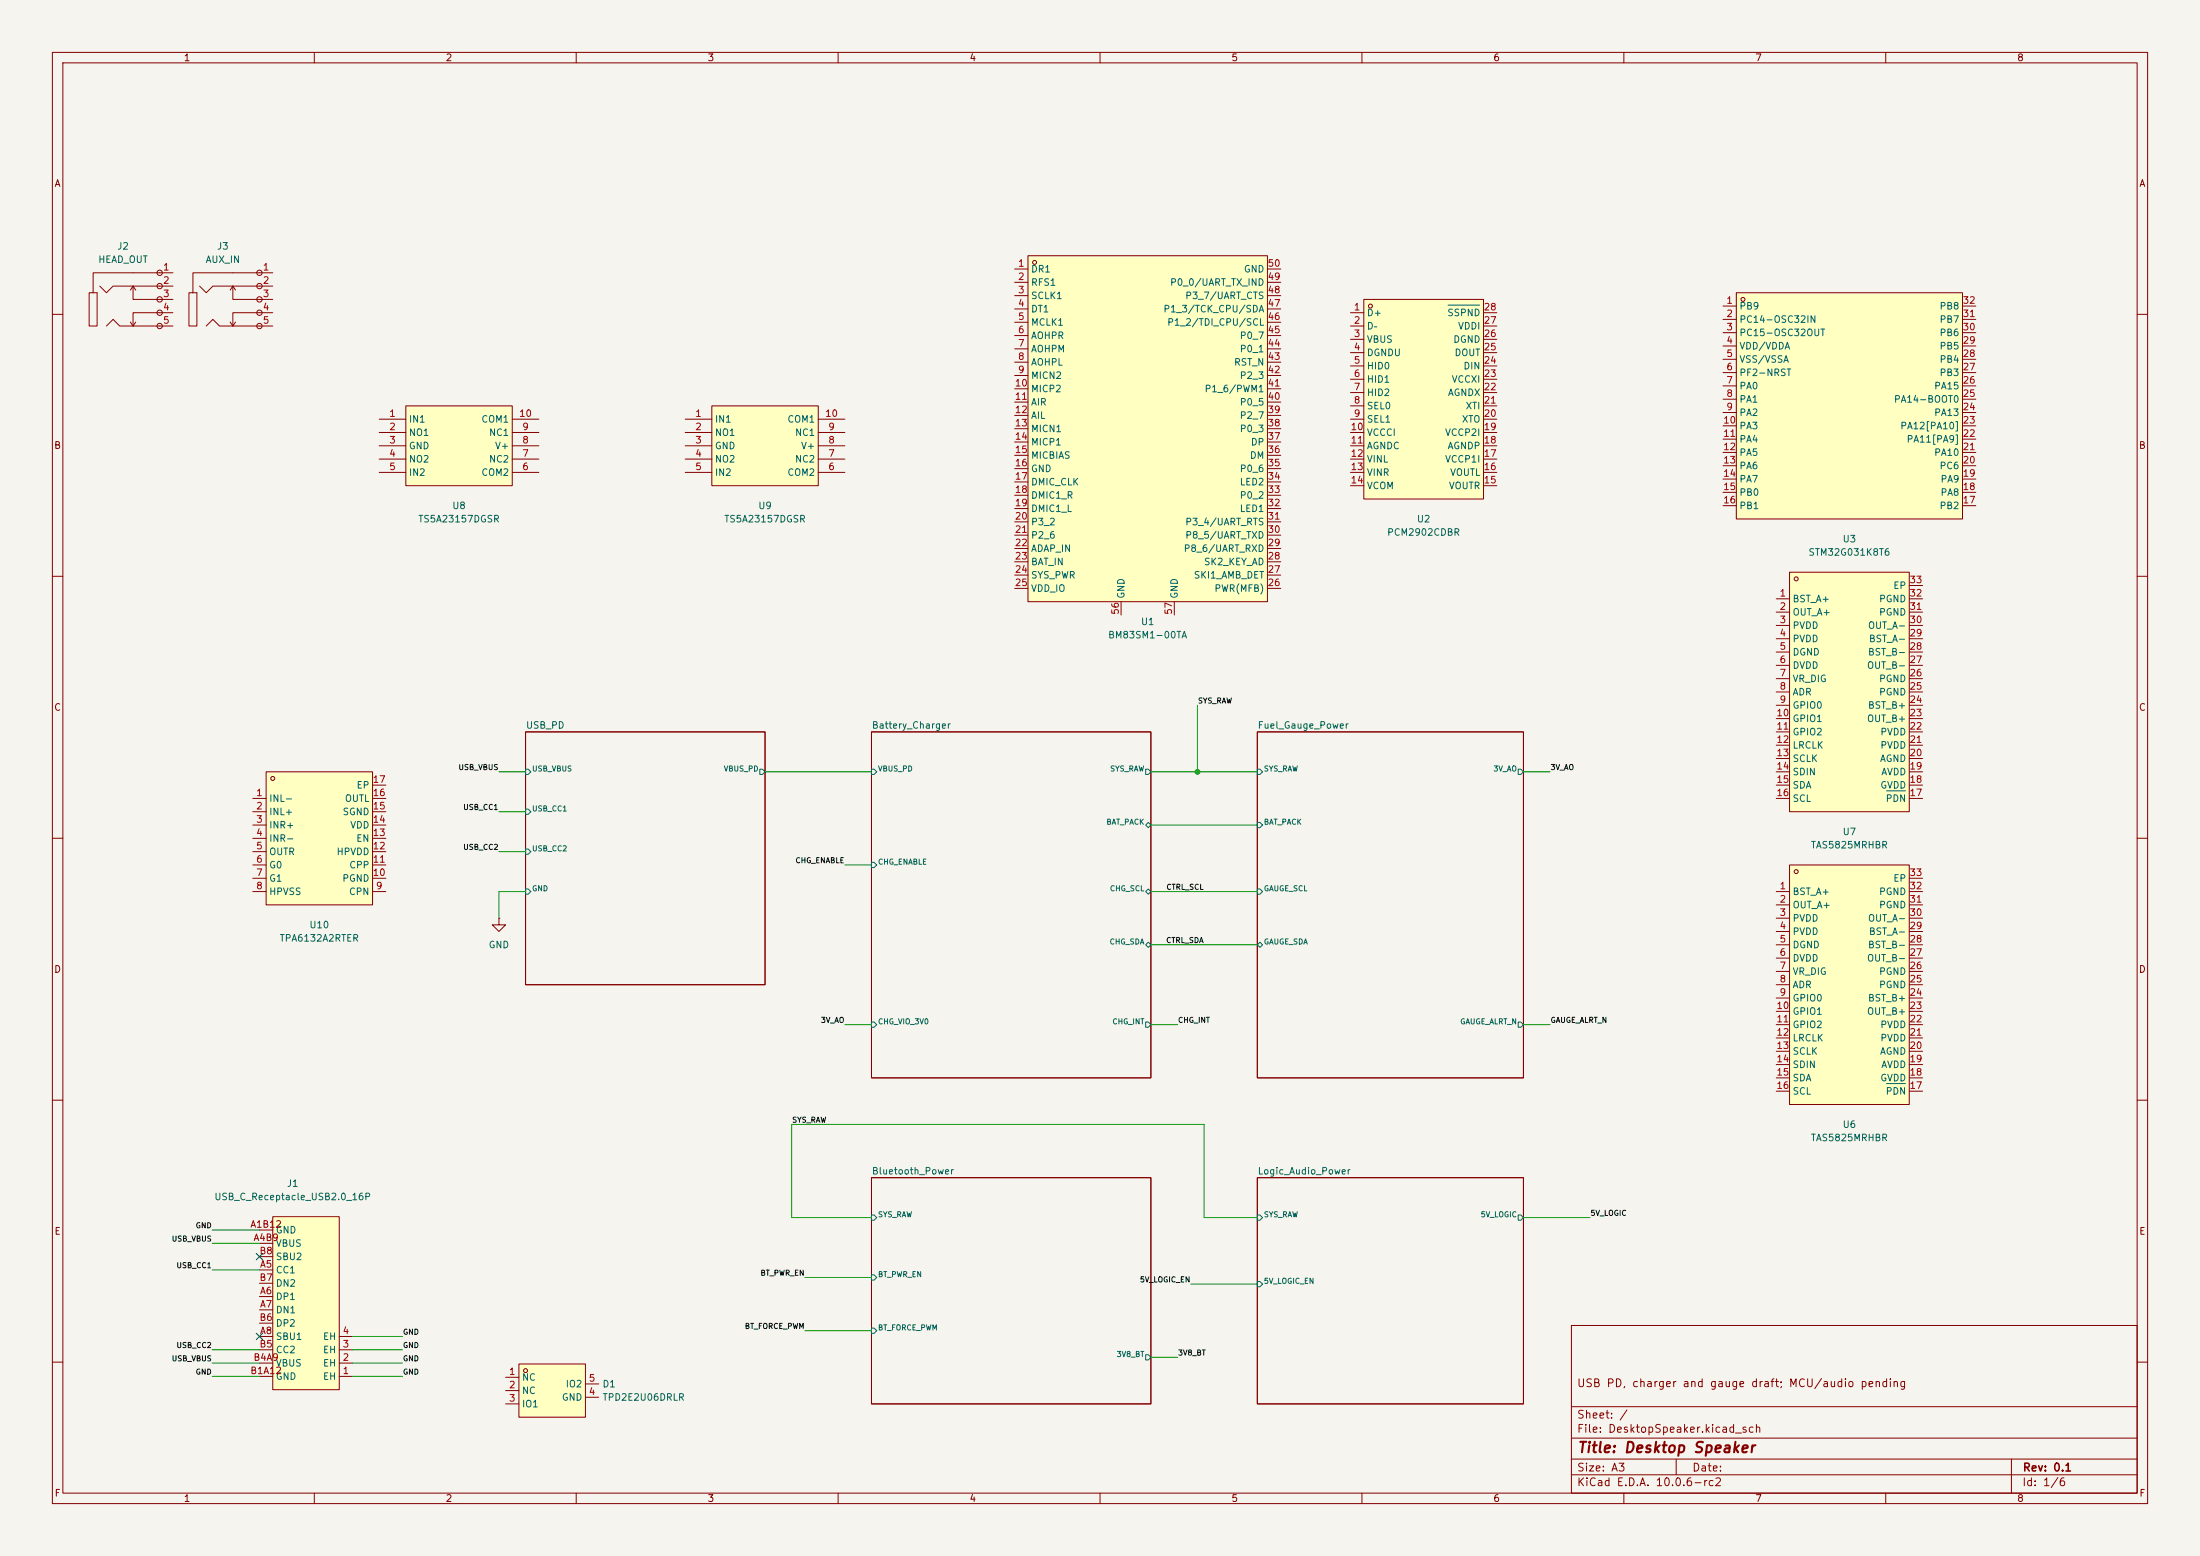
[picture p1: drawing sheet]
<svg xmlns="http://www.w3.org/2000/svg" width="420mm" height="297mm" viewBox="0 0 420 297" stroke-linecap="round" stroke-linejoin="round" font-family="sans-serif">
<path d="M0 0h420v297h-420z" fill="#f5f4ef" stroke="#f5f4ef" stroke-width=".19"/>
<g fill="none" stroke="#840000" stroke-width=".19">
<path d="M10 10h400v277h-400zM12 12h396v273h-396zM60 10v2M110 10v2M160 10v2M210 10v2M260 10v2M310 10v2M360 10v2M10 60h2M408 60h2M10 110h2"/>
<path d="M408 110h2M100.3 139.7h45.7v48.3h-45.7zM166.4 139.7h53.3v66h-53.3zM240 139.7h50.8v66h-50.8zM10 160h2M408 160h2M10 210h2M408 210h2M166.4 224.8h53.3v43.2h-53.3zM240 224.8h50.8v43.2h-50.8zM300 253h108v32h-108zM10 260h2"/>
<path d="M300 278.5h108M300 274.5h108M300 268.5h108M320 278.5v3M384 278.5v6.5M408 260h2M60 285v2M110 285v2M160 285v2M210 285v2M260 285v2M300 281.5h108"/>
<path d="M310 285v2M360 285v2"/>
</g>
<g fill="none" stroke="#006464" stroke-width=".19">
<path d="M100.3 146.8h.5l.5 .5-.5 .5h-.5zM100.3 154.4h.5l.5 .5-.5 .5h-.5zM145.1 146.8h.4l.5 .5-.5 .5h-.4zM166.4 146.8h.5l.5 .5-.5 .5h-.5zM218.7 146.8h.5l.5 .5-.5 .5h-.5zM218.7 157.5l.5-.5 .5 .5-.5 .5zM240 146.8h.5l.5 .5-.5 .5h-.5zM240 157h.5l.5 .5-.5 .5h-.5zM289.8 146.8h.5l.5 .5-.5 .5h-.5zM100.3 162.1h.5l.5 .5-.5 .5h-.5zM100.3 169.7h.5l.5 .5-.5 .5h-.5zM166.4 164.6h.5l.5 .5-.5 .5h-.5z"/>
<path d="M218.7 170.2l.5-.5 .5 .5-.5 .5zM240 169.7h.5l.5 .5-.5 .5h-.5zM166.4 195.1h.5l.5 .5-.5 .5h-.5zM218.7 180.3l.5-.5 .5 .5-.5 .5zM218.7 195.1h.5l.5 .5-.5 .5h-.5zM240 180.3l.5-.5 .5 .5-.5 .5zM289.8 195.1h.5l.5 .5-.5 .5h-.5zM166.4 231.9h.5l.5 .5-.5 .5h-.5zM240 231.9h.5l.5 .5-.5 .5h-.5zM289.8 231.9h.5l.5 .5-.5 .5h-.5zM166.4 243.3h.5l.5 .5-.5 .5h-.5zM166.4 253.5h.5l.5 .5-.5 .5h-.5z"/>
<path d="M218.7 258.6h.5l.5 .5-.5 .5h-.5zM240 244.6h.5l.5 .5-.5 .5h-.5z"/>
</g>
<path d="M260.3 57.2h22.9v38.1h-22.9z" fill="#ffffc2"/>
<g fill="none" stroke="#840000" stroke-width=".19">
<path d="M257.8 59.7h2.5M260.3 57.2h22.9v38.1h-22.9zM283.2 59.7h2.5M257.8 62.2h2.5M257.8 64.8h2.5M257.8 67.3h2.5M257.8 69.9h2.5M257.8 72.4h2.5M257.8 74.9h2.5M257.8 77.5h2.5M283.2 62.2h2.5M283.2 64.8h2.5"/>
<path d="M283.2 67.3h2.5M283.2 69.9h2.5M283.2 72.4h2.5M283.2 74.9h2.5M283.2 77.5h2.5M257.8 80h2.5M257.8 82.6h2.5M257.8 85.1h2.5M257.8 87.6h2.5M257.8 90.2h2.5M257.8 92.7h2.5M283.2 80h2.5"/>
<path d="M283.2 82.6h2.5M283.2 85.1h2.5M283.2 87.6h2.5M283.2 90.2h2.5M283.2 92.7h2.5M95.2 175.3v1.2h1.3l-1.3 1.3-1.2-1.3h1.2M95.2 175.3h.1"/>
<circle cx="261.6" cy="58.4" r=".38"/>
</g>
<path d="M276.4 58.2h6.1" fill="none" stroke="#006464" stroke-width=".19"/>
<path d="M52.1 232.2h12.7v33.1h-12.7z" fill="#ffffc2"/>
<g fill="none" stroke="#840000" stroke-width=".19">
<path d="M49.5 234.8h2.6M49.5 237.3h2.6M49.5 239.9h2.6M52.1 232.2h12.7v33.1h-12.7zM49.5 257.6h2.6M49.5 255.1h2.6M49.5 242.4h2.6M49.5 247.5h2.6M49.5 250h2.6M49.5 252.6h2.6M49.5 244.9h2.6M64.8 257.6h2.5"/>
<path d="M64.8 255.1h2.5M49.5 262.7h2.6M49.5 260.2h2.6M64.8 262.7h2.5M64.8 260.2h2.5"/>
</g>
<path d="M99.1 260.3h12.7v10.2h-12.7z" fill="#ffffc2"/>
<g fill="none" stroke="#840000" stroke-width=".19">
<path d="M96.5 262.9h2.6M96.5 265.4h2.6M96.5 268h2.6M99.1 260.3h12.7v10.2h-12.7zM111.8 266.7h2.5M111.8 264.2h2.5"/>
<circle cx="100.3" cy="261.6" r=".38"/>
</g>
<path d="M196.2 48.8h45.8v66h-45.8z" fill="#ffffc2"/>
<g fill="none" stroke="#840000" stroke-width=".19">
<path d="M193.7 51.4h2.5M193.7 53.9h2.5M193.7 56.4h2.5M193.7 59h2.5M196.2 48.8h45.8v66h-45.8zM242 51.4h2.5M242 53.9h2.5M242 56.4h2.5M242 59h2.5M193.7 61.5h2.5M193.7 64.1h2.5M193.7 66.6h2.5"/>
<path d="M193.7 69.1h2.5M193.7 71.7h2.5M193.7 74.2h2.5M193.7 76.8h2.5M193.7 79.3h2.5M242 61.5h2.5M242 64.1h2.5M242 66.6h2.5M242 69.1h2.5M242 71.7h2.5M242 74.2h2.5M242 76.8h2.5"/>
<path d="M242 79.3h2.5M193.7 81.8h2.5M193.7 84.4h2.5M193.7 86.9h2.5M193.7 89.5h2.5M193.7 92h2.5M193.7 94.5h2.5M193.7 97.1h2.5M193.7 99.6h2.5M242 81.8h2.5M242 84.4h2.5M242 86.9h2.5"/>
<path d="M242 89.5h2.5M242 92h2.5M242 94.5h2.5M242 97.1h2.5M242 99.6h2.5M193.7 102.2h2.5M193.7 104.7h2.5M193.7 107.2h2.5M193.7 109.8h2.5M193.7 112.3h2.5M214 114.9v2.5M224.2 114.9v2.5"/>
<path d="M242 102.2h2.5M242 104.7h2.5M242 107.2h2.5M242 109.8h2.5M242 112.3h2.5"/>
<circle cx="197.5" cy="50.1" r=".38"/>
</g>
<path d="M341.6 109.2h22.9v45.7h-22.9z" fill="#ffffc2"/>
<g fill="none" stroke="#840000" stroke-width=".19">
<path d="M339.1 114.3h2.5M339.1 116.8h2.5M339.1 119.4h2.5M341.6 109.2h22.9v45.7h-22.9zM364.5 114.3h2.5M364.5 116.8h2.5M364.5 119.4h2.5M364.5 111.8h2.5M339.1 121.9h2.5M339.1 124.5h2.5M339.1 127h2.5M339.1 129.5h2.5"/>
<path d="M339.1 132.1h2.5M339.1 134.6h2.5M339.1 137.2h2.5M339.1 139.7h2.5M364.5 121.9h2.5M364.5 124.5h2.5M364.5 127h2.5M364.5 129.5h2.5M364.5 132.1h2.5M364.5 134.6h2.5M364.5 137.2h2.5M364.5 139.7h2.5"/>
<path d="M339.1 142.2h2.5M339.1 144.8h2.5M339.1 147.3h2.5M339.1 149.9h2.5M339.1 152.4h2.5M364.5 142.2h2.5M364.5 144.8h2.5M364.5 147.3h2.5M364.5 149.9h2.5M364.5 152.4h2.5"/>
<circle cx="342.9" cy="110.5" r=".38"/>
</g>
<path d="M360.1 151h3.7" fill="none" stroke="#006464" stroke-width=".19"/>
<path d="M341.6 165.1h22.9v45.7h-22.9z" fill="#ffffc2"/>
<g fill="none" stroke="#840000" stroke-width=".19">
<path d="M19 54.6l1.3 1.3 1.3-1.3h11.4M25.4 54.6v2.6h7.6M25.4 54.6l-.5 .8M25.4 54.6l.5 .8M33 52.1h-15.2v3.8h-.8v6.3h1.5v-6.3h-.7M33 59.7h-7.6v2.5M38.1 54.6l1.3 1.3 1.2-1.3h11.5M44.4 54.6v2.6h7.7M44.4 54.6l-.5 .8M44.4 54.6l.6 .8M52.1 52.1h-15.3v3.8h-.7v6.3h1.5v-6.3h-.8M52.1 59.7h-7.7v2.5"/>
<path d="M20.3 62.2l1.3-1.2 1.3 1.2h10.1M24.9 61.5l.5 .7M25.9 61.5l-.5 .7M39.4 62.2l1.2-1.2 1.3 1.2h10.2M43.9 61.5l.5 .7M45 61.5l-.6 .7M339.1 170.2h2.5M339.1 172.7h2.5M339.1 175.3h2.5M339.1 177.8h2.5M341.6 165.1h22.9v45.7h-22.9zM364.5 170.2h2.5"/>
<path d="M364.5 172.7h2.5M364.5 175.3h2.5M364.5 177.8h2.5M364.5 167.6h2.5M339.1 180.3h2.5M339.1 182.9h2.5M339.1 185.4h2.5M339.1 188h2.5M339.1 190.5h2.5M339.1 193h2.5M339.1 195.6h2.5M339.1 198.1h2.5"/>
<path d="M364.5 180.3h2.5M364.5 182.9h2.5M364.5 185.4h2.5M364.5 188h2.5M364.5 190.5h2.5M364.5 193h2.5M364.5 195.6h2.5M364.5 198.1h2.5M339.1 200.7h2.5M339.1 203.2h2.5M339.1 205.7h2.5M339.1 208.3h2.5"/>
<path d="M364.5 200.7h2.5M364.5 203.2h2.5M364.5 205.7h2.5M364.5 208.3h2.5"/>
<circle cx="30.5" cy="54.6" r=".51"/>
<circle cx="30.5" cy="52.1" r=".51"/>
<circle cx="30.5" cy="59.7" r=".51"/>
<circle cx="30.5" cy="57.2" r=".51"/>
<circle cx="49.5" cy="57.2" r=".51"/>
<circle cx="49.5" cy="52.1" r=".51"/>
<circle cx="49.5" cy="59.7" r=".51"/>
<circle cx="49.5" cy="54.6" r=".51"/>
<circle cx="30.5" cy="62.2" r=".51"/>
<circle cx="49.5" cy="62.2" r=".51"/>
<circle cx="342.9" cy="166.4" r=".38"/>
</g>
<path d="M360.1 206.8h3.7" fill="none" stroke="#006464" stroke-width=".19"/>
<path d="M50.8 147.3h20.3v25.4h-20.3z" fill="#ffffc2"/>
<g fill="none" stroke="#840000" stroke-width=".19">
<path d="M48.3 152.4h2.5M48.3 154.9h2.5M48.3 157.5h2.5M50.8 147.3h20.3v25.4h-20.3zM71.1 152.4h2.6M71.1 154.9h2.6M71.1 157.5h2.6M71.1 149.9h2.6M48.3 160h2.5M48.3 162.6h2.5M48.3 165.1h2.5M48.3 167.6h2.5"/>
<path d="M48.3 170.2h2.5M71.1 160h2.6M71.1 162.6h2.6M71.1 165.1h2.6M71.1 167.6h2.6M71.1 170.2h2.6"/>
<circle cx="52.1" cy="148.6" r=".38"/>
</g>
<path d="M135.9 77.5h20.3v15.2h-20.3z" fill="#ffffc2"/>
<path d="M135.9 77.5h20.3v15.2h-20.3zM130.8 80h5.1M130.8 82.6h5.1M130.8 85.1h5.1M130.8 87.6h5.1M130.8 90.2h5.1M156.2 80h5.1M156.2 82.6h5.1M156.2 85.1h5.1M156.2 87.6h5.1M156.2 90.2h5.1" fill="none" stroke="#840000" stroke-width=".19"/>
<path d="M331.5 55.9h43.1v43.2h-43.1z" fill="#ffffc2"/>
<g fill="none" stroke="#840000" stroke-width=".19">
<path d="M328.9 58.4h2.6M331.5 55.9h43.1v43.2h-43.1zM374.6 58.4h2.6M328.9 61h2.6M328.9 63.5h2.6M328.9 66h2.6M328.9 68.6h2.6M328.9 71.1h2.6M328.9 73.7h2.6M328.9 76.2h2.6M328.9 78.7h2.6M374.6 61h2.6"/>
<path d="M374.6 63.5h2.6M374.6 66h2.6M374.6 68.6h2.6M374.6 71.1h2.6M374.6 73.7h2.6M374.6 76.2h2.6M374.6 78.7h2.6M328.9 81.3h2.6M328.9 83.8h2.6M328.9 86.4h2.6M328.9 88.9h2.6M328.9 91.4h2.6"/>
<path d="M328.9 94h2.6M328.9 96.5h2.6M374.6 81.3h2.6M374.6 83.8h2.6M374.6 86.4h2.6M374.6 88.9h2.6M374.6 91.4h2.6M374.6 94h2.6M374.6 96.5h2.6"/>
<circle cx="332.7" cy="57.2" r=".38"/>
</g>
<path d="M77.5 77.5h20.3v15.2h-20.3z" fill="#ffffc2"/>
<path d="M77.5 77.5h20.3v15.2h-20.3zM72.4 80h5.1M72.4 82.6h5.1M72.4 85.1h5.1M72.4 87.6h5.1M72.4 90.2h5.1M97.8 80h5.1M97.8 82.6h5.1M97.8 85.1h5.1M97.8 87.6h5.1M97.8 90.2h5.1" fill="none" stroke="#840000" stroke-width=".19"/>
<g fill="none" stroke="#009600" stroke-width=".19">
<path d="M228.6 134.6v12.7M95.2 147.3h5.1M95.2 154.9h5.1M146 147.3h20.4M219.7 157.5h20.3M219.7 147.3h20.3M290.8 147.3h5.1M95.2 162.6h5.1M100.3 170.2h-5.1v5.1M161.3 165.1h5.1M219.7 170.2h20.3M161.3 195.6h5.1"/>
<path d="M219.7 195.6h5.1M219.7 180.3h20.3M290.8 195.6h5.1M40.5 237.3h9M40.5 234.8h9M166.4 232.4h-15.3v-17.8h78.8v17.8h10.1M290.8 232.4h12.7M40.5 242.4h9M40.5 257.6h9M67.3 257.6h9.5M67.3 255.1h9.5M153.7 243.8h12.7"/>
<path d="M153.7 254h12.7M219.7 259.1h5.1M227.3 245.1h12.7M40.5 260.2h9M40.5 262.7h9M67.3 260.2h9.5M67.3 262.7h9.5"/>
</g>
<path d="M48.9 239.3l1.2 1.2M50.1 239.3l-1.2 1.2M48.9 254.5l1.2 1.2M50.1 254.5l-1.2 1.2" fill="none" stroke="#000084" stroke-width=".19"/>
<circle cx="228.6" cy="147.3" r=".46" fill="#009600" stroke="#009600" stroke-width=".19"/>
<text font-size="2" fill="#840000" x="301" y="277.8">Title: Desktop Speaker</text>
<g font-size="1.5" fill="#840000">
<text x="300.9" y="265.1">USB PD, charger and gauge draft; MCU/audio pending</text>
<text x="300.9" y="273.8">File: DesktopSpeaker.kicad_sch</text>
<text x="300.9" y="271.1">Sheet: /</text>
<text x="300.9" y="281.2">Size: A3</text>
<text x="322.9" y="281.2">Date:</text>
<text x="386" y="281.2">Rev: 0.1</text>
<text x="300.9" y="284">KiCad E.D.A. 10.0.6-rc2</text>
<text x="385.9" y="284">Id: 1/6</text>
</g>
<g font-size="1.3" fill="#840000">
<text x="35" y="12">1</text>
<text x="85" y="12">2</text>
<text x="135" y="12">3</text>
<text x="185" y="12">4</text>
<text x="235" y="12">5</text>
<text x="285" y="12">6</text>
<text x="335" y="12">7</text>
<text x="385" y="12">8</text>
<text x="10.3" y="36">A</text>
<text x="408.3" y="36">A</text>
<text x="10.2" y="86">B</text>
<text x="408.2" y="86">B</text>
<text x="10.2" y="136">C</text>
<text x="408.2" y="136">C</text>
<text x="10.2" y="186">D</text>
<text x="408.2" y="186">D</text>
<text x="10.3" y="236">E</text>
<text x="408.3" y="236">E</text>
<text x="10.3" y="286">F</text>
<text x="35" y="287">1</text>
<text x="85" y="287">2</text>
<text x="135" y="287">3</text>
<text x="185" y="287">4</text>
<text x="235" y="287">5</text>
<text x="285" y="287">6</text>
<text x="335" y="287">7</text>
<text x="385" y="287">8</text>
<text x="408.3" y="286">F</text>
</g>
<g font-size="1.3" fill="#006464">
<text x="22.3" y="48">J2</text>
<text x="41.3" y="48">J3</text>
<text x="18.7" y="50.5">HEAD_OUT</text>
<text x="39.2" y="50.5">AUX_IN</text>
<text x="196.7" y="52.3">DR1</text>
<text x="237.4" y="52.3">GND</text>
<text x="196.7" y="54.9">RFS1</text>
<text x="196.7" y="57.4">SCLK1</text>
<text x="196.7" y="59.9">DT1</text>
<text x="222" y="59.9">P1_3/TCK_CPU/SDA</text>
<text x="223.3" y="54.9">P0_0/UART_TX_IND</text>
<text x="226.2" y="57.4">P3_7/UART_CTS</text>
<text x="332" y="59.4">PB9</text>
<text x="370.2" y="59.4">PB8</text>
<text x="196.7" y="62.5">MCLK1</text>
<text x="196.7" y="65">AOHPR</text>
<text x="222.7" y="62.5">P1_2/TDI_CPU/SCL</text>
<text x="236.6" y="65">P0_7</text>
<text x="260.8" y="60.7">D+</text>
<text x="260.8" y="63.2">D–</text>
<text x="260.8" y="65.7">VBUS</text>
<text x="276.2" y="60.7">SSPND</text>
<text x="277.3" y="65.7">DGND</text>
<text x="278.2" y="63.2">VDDI</text>
<text x="332" y="61.9">PC14-OSC32IN</text>
<text x="332" y="64.5">PC15-OSC32OUT</text>
<text x="370.2" y="64.5">PB6</text>
<text x="370.2" y="61.9">PB7</text>
<text x="196.7" y="67.6">AOHPM</text>
<text x="196.7" y="70.1">AOHPL</text>
<text x="235.5" y="70.1">RST_N</text>
<text x="236.6" y="67.6">P0_1</text>
<text x="260.8" y="68.3">DGNDU</text>
<text x="260.8" y="70.8">HID0</text>
<text x="277.6" y="68.3">DOUT</text>
<text x="279.3" y="70.8">DIN</text>
<text x="332" y="67">VDD/VDDA</text>
<text x="332" y="69.5">VSS/VSSA</text>
<text x="370.2" y="69.5">PB4</text>
<text x="370.2" y="67">PB5</text>
<text x="196.7" y="72.6">MICN2</text>
<text x="196.7" y="75.2">MICP2</text>
<text x="196.7" y="77.7">AIR</text>
<text x="229.9" y="75.2">P1_6/PWM1</text>
<text x="236.6" y="77.7">P0_5</text>
<text x="236.6" y="72.6">P2_3</text>
<text x="260.8" y="73.4">HID1</text>
<text x="260.8" y="75.9">HID2</text>
<text x="276.3" y="75.9">AGNDX</text>
<text x="277" y="73.4">VCCXI</text>
<text x="332" y="72.1">PF2-NRST</text>
<text x="332" y="74.6">PA0</text>
<text x="332" y="77.2">PA1</text>
<text x="361.5" y="77.2">PA14-BOOT0</text>
<text x="369.1" y="74.6">PA15</text>
<text x="370.2" y="72.1">PB3</text>
<text x="78" y="81">IN1</text>
<text x="78" y="83.5">NO1</text>
<text x="91.8" y="81">COM1</text>
<text x="93.2" y="83.5">NC1</text>
<text x="136.4" y="81">IN1</text>
<text x="136.4" y="83.5">NO1</text>
<text x="150.2" y="81">COM1</text>
<text x="151.7" y="83.5">NC1</text>
<text x="196.7" y="80.3">AIL</text>
<text x="196.7" y="82.8">MICN1</text>
<text x="236.6" y="82.8">P0_3</text>
<text x="236.6" y="80.3">P2_7</text>
<text x="260.8" y="78.4">SEL0</text>
<text x="260.8" y="81">SEL1</text>
<text x="260.8" y="83.5">VCCCI</text>
<text x="275.8" y="83.5">VCCP2I</text>
<text x="279" y="81">XTO</text>
<text x="279.7" y="78.4">XTI</text>
<text x="332" y="79.7">PA2</text>
<text x="332" y="82.2">PA3</text>
<text x="362.7" y="82.2">PA12[PA10]</text>
<text x="369.1" y="79.7">PA13</text>
<text x="78" y="86.1">GND</text>
<text x="78" y="88.6">NO2</text>
<text x="93.2" y="88.6">NC2</text>
<text x="94.4" y="86.1">V+</text>
<text x="136.4" y="86.1">GND</text>
<text x="136.4" y="88.6">NO2</text>
<text x="151.7" y="88.6">NC2</text>
<text x="152.8" y="86.1">V+</text>
<text x="196.7" y="85.3">MICP1</text>
<text x="196.7" y="87.9">MICBIAS</text>
<text x="238.5" y="87.9">DM</text>
<text x="238.7" y="85.3">DP</text>
<text x="260.8" y="86.1">AGNDC</text>
<text x="260.8" y="88.6">VINL</text>
<text x="275.8" y="88.6">VCCP1I</text>
<text x="276.2" y="86.1">AGNDP</text>
<text x="332" y="84.8">PA4</text>
<text x="332" y="87.3">PA5</text>
<text x="332" y="89.9">PA6</text>
<text x="363.9" y="84.8">PA11[PA9]</text>
<text x="369.1" y="87.3">PA10</text>
<text x="370.2" y="89.9">PC6</text>
<text x="78" y="91.1">IN2</text>
<text x="91.8" y="91.1">COM2</text>
<text x="136.4" y="91.1">IN2</text>
<text x="150.2" y="91.1">COM2</text>
<text x="196.7" y="90.4">GND</text>
<text x="196.7" y="93">DMIC_CLK</text>
<text x="196.7" y="95.5">DMIC1_R</text>
<text x="236.6" y="95.5">P0_2</text>
<text x="236.6" y="93">LED2</text>
<text x="236.6" y="90.4">P0_6</text>
<text x="260.8" y="91.1">VINR</text>
<text x="260.8" y="93.7">VCOM</text>
<text x="276.5" y="93.7">VOUTR</text>
<text x="276.7" y="91.1">VOUTL</text>
<text x="332" y="92.4">PA7</text>
<text x="332" y="94.9">PB0</text>
<text x="370.3" y="94.9">PA8</text>
<text x="370.3" y="92.4">PA9</text>
<text x="79.7" y="100">TS5A23157DGSR</text>
<text x="86.2" y="97.5">U8</text>
<text x="138.2" y="100">TS5A23157DGSR</text>
<text x="144.7" y="97.5">U9</text>
<text x="196.7" y="98">DMIC1_L</text>
<text x="196.7" y="100.6">P3_2</text>
<text x="226.2" y="100.6">P3_4/UART_RTS</text>
<text x="236.6" y="98">LED1</text>
<text x="270.4" y="100">U2</text>
<text x="332" y="97.5">PB1</text>
<text x="370.2" y="97.5">PB2</text>
<text x="196.7" y="103.1">P2_6</text>
<text x="196.7" y="105.7">ADAP_IN</text>
<text x="225.9" y="105.7">P8_6/UART_RXD</text>
<text x="226.2" y="103.1">P8_5/UART_TXD</text>
<text x="264.7" y="102.6">PCM2902CDBR</text>
<text x="345.1" y="106.4">STM32G031K8T6</text>
<text x="351.7" y="103.8">U3</text>
<text x="196.7" y="108.2">BAT_IN</text>
<text x="196.7" y="110.7">SYS_PWR</text>
<text x="196.7" y="113.3">VDD_IO</text>
<text x="227.8" y="110.7">SKI1_AMB_DET</text>
<text x="229.7" y="108.2">SK2_KEY_AD</text>
<text x="231.7" y="113.3">PWR(MFB)</text>
<text x="361.3" y="112.7">EP</text>
<text x="215" y="114.4" transform="rotate(-90 215 114.4)">GND</text>
<text x="217.7" y="119.6">U1</text>
<text x="225.1" y="114.4" transform="rotate(-90 225.1 114.4)">GND</text>
<text x="342.1" y="115.3">BST_A+</text>
<text x="342.1" y="117.8">OUT_A+</text>
<text x="358.6" y="117.8">PGND</text>
<text x="358.6" y="115.3">PGND</text>
<text x="211.4" y="122.2">BM83SM1-00TA</text>
<text x="342.1" y="120.3">PVDD</text>
<text x="342.1" y="122.9">PVDD</text>
<text x="342.1" y="125.4">DGND</text>
<text x="356.5" y="120.3">OUT_A-</text>
<text x="356.5" y="125.4">BST_B-</text>
<text x="356.7" y="122.9">BST_A-</text>
<text x="342.1" y="128">DVDD</text>
<text x="342.1" y="130.5">VR_DIG</text>
<text x="356.3" y="128">OUT_B-</text>
<text x="358.6" y="130.5">PGND</text>
<text x="342.1" y="133">ADR</text>
<text x="342.1" y="135.6">GPIO0</text>
<text x="356.5" y="135.6">BST_B+</text>
<text x="358.6" y="133">PGND</text>
<text x="100.3" y="139.4">USB_PD</text>
<text x="166.3" y="139.4">Battery_Charger</text>
<text x="240" y="139.4">Fuel_Gauge_Power</text>
<text x="342.1" y="138.1">GPIO1</text>
<text x="342.1" y="140.7">GPIO2</text>
<text x="342.1" y="143.2">LRCLK</text>
<text x="356.3" y="138.1">OUT_B+</text>
<text x="358.9" y="143.2">PVDD</text>
<text x="358.9" y="140.7">PVDD</text>
<text x="342.1" y="145.7">SCLK</text>
<text x="342.1" y="148.3">SDIN</text>
<text x="358.8" y="145.7">AGND</text>
<text x="359" y="148.3">AVDD</text>
<text x="51.3" y="153.4">INL-</text>
<text x="51.3" y="155.9">INL+</text>
<text x="65.3" y="155.9">SGND</text>
<text x="65.7" y="153.4">OUTL</text>
<text x="68" y="150.8">EP</text>
<text x="342.1" y="150.8">SDA</text>
<text x="342.1" y="153.4">SCL</text>
<text x="358.9" y="150.8">GVDD</text>
<text x="359.9" y="153.4">PDN</text>
<text x="51.3" y="158.4">INR+</text>
<text x="51.3" y="161">INR-</text>
<text x="66.8" y="158.4">VDD</text>
<text x="67.9" y="161">EN</text>
<text x="351.7" y="159.7">U7</text>
<text x="51.3" y="163.5">OUTR</text>
<text x="51.3" y="166.1">G0</text>
<text x="64.2" y="163.5">HPVDD</text>
<text x="66.6" y="166.1">CPP</text>
<text x="345.6" y="162.3">TAS5825MRHBR</text>
<text x="51.3" y="168.6">G1</text>
<text x="51.3" y="171.1">HPVSS</text>
<text x="65.2" y="168.6">PGND</text>
<text x="66.5" y="171.1">CPN</text>
<text x="342.1" y="171.1">BST_A+</text>
<text x="342.1" y="173.7">OUT_A+</text>
<text x="358.6" y="173.7">PGND</text>
<text x="358.6" y="171.1">PGND</text>
<text x="361.3" y="168.6">EP</text>
<text x="59" y="177.5">U10</text>
<text x="342.1" y="176.2">PVDD</text>
<text x="342.1" y="178.8">PVDD</text>
<text x="356.5" y="176.2">OUT_A-</text>
<text x="356.7" y="178.8">BST_A-</text>
<text x="53.3" y="180">TPA6132A2RTER</text>
<text x="93.2" y="181.3">GND</text>
<text x="342.1" y="181.3">DGND</text>
<text x="342.1" y="183.8">DVDD</text>
<text x="356.3" y="183.8">OUT_B-</text>
<text x="356.5" y="181.3">BST_B-</text>
<text x="342.1" y="186.4">VR_DIG</text>
<text x="342.1" y="188.9">ADR</text>
<text x="342.1" y="191.5">GPIO0</text>
<text x="356.5" y="191.5">BST_B+</text>
<text x="358.6" y="188.9">PGND</text>
<text x="358.6" y="186.4">PGND</text>
<text x="342.1" y="194">GPIO1</text>
<text x="342.1" y="196.5">GPIO2</text>
<text x="356.3" y="194">OUT_B+</text>
<text x="358.9" y="196.5">PVDD</text>
<text x="342.1" y="199.1">LRCLK</text>
<text x="342.1" y="201.6">SCLK</text>
<text x="358.8" y="201.6">AGND</text>
<text x="358.9" y="199.1">PVDD</text>
<text x="342.1" y="204.2">SDIN</text>
<text x="342.1" y="206.7">SDA</text>
<text x="342.1" y="209.2">SCL</text>
<text x="358.9" y="206.7">GVDD</text>
<text x="359" y="204.2">AVDD</text>
<text x="359.9" y="209.2">PDN</text>
<text x="351.7" y="215.6">U6</text>
<text x="345.6" y="218.1">TAS5825MRHBR</text>
<text x="54.7" y="226.9">J1</text>
<text x="166.3" y="224.5">Bluetooth_Power</text>
<text x="240" y="224.5">Logic_Audio_Power</text>
<text x="40.8" y="229.4">USB_C_Receptacle_USB2.0_16P</text>
<text x="52.6" y="235.7">GND</text>
<text x="52.6" y="238.3">VBUS</text>
<text x="52.6" y="243.4">CC1</text>
<text x="52.6" y="245.9">DN2</text>
<text x="52.6" y="240.8">SBU2</text>
<text x="52.6" y="248.4">DP1</text>
<text x="52.6" y="251">DN1</text>
<text x="52.6" y="256.1">SBU1</text>
<text x="52.6" y="253.5">DP2</text>
<text x="61.6" y="256.1">EH</text>
<text x="52.6" y="263.7">GND</text>
<text x="52.6" y="261.1">VBUS</text>
<text x="52.6" y="258.6">CC2</text>
<text x="61.6" y="263.7">EH</text>
<text x="61.6" y="261.1">EH</text>
<text x="61.6" y="258.6">EH</text>
<text x="99.5" y="263.9">NC</text>
<text x="99.5" y="266.4">NC</text>
<text x="99.5" y="268.9">IO1</text>
<text x="107.2" y="267.7">GND</text>
<text x="107.9" y="265.1">IO2</text>
<text x="114.9" y="265.1">D1</text>
<text x="114.9" y="267.7">TPD2E2U06DRLR</text>
</g>
<g font-size="1.3" fill="#a90000">
<text x="31" y="51.9">1</text>
<text x="50.1" y="51.9">1</text>
<text x="194.2" y="51.2">1</text>
<text x="194.2" y="53.8">2</text>
<text x="241.9" y="53.8">49</text>
<text x="241.9" y="51.2">50</text>
<text x="31" y="54.5">2</text>
<text x="31" y="57">3</text>
<text x="31" y="59.6">4</text>
<text x="50.1" y="54.5">2</text>
<text x="50.1" y="57">3</text>
<text x="50.1" y="59.6">4</text>
<text x="194.2" y="56.3">3</text>
<text x="194.2" y="58.8">4</text>
<text x="241.9" y="58.8">47</text>
<text x="241.9" y="56.3">48</text>
<text x="258.3" y="59.6">1</text>
<text x="283.1" y="59.6">28</text>
<text x="329.5" y="58.3">1</text>
<text x="374.6" y="58.3">32</text>
<text x="31" y="62.1">5</text>
<text x="50.1" y="62.1">5</text>
<text x="194.2" y="61.4">5</text>
<text x="194.2" y="63.9">6</text>
<text x="241.9" y="63.9">45</text>
<text x="241.9" y="61.4">46</text>
<text x="258.3" y="62.1">2</text>
<text x="258.3" y="64.6">3</text>
<text x="283.1" y="64.6">26</text>
<text x="283.1" y="62.1">27</text>
<text x="329.5" y="60.8">2</text>
<text x="329.5" y="63.4">3</text>
<text x="329.5" y="65.9">4</text>
<text x="374.6" y="65.9">29</text>
<text x="374.6" y="63.4">30</text>
<text x="374.6" y="60.8">31</text>
<text x="194.2" y="66.5">7</text>
<text x="194.2" y="69">8</text>
<text x="194.2" y="71.5">9</text>
<text x="241.9" y="71.5">42</text>
<text x="241.9" y="69">43</text>
<text x="241.9" y="66.5">44</text>
<text x="258.3" y="67.2">4</text>
<text x="258.3" y="69.7">5</text>
<text x="283.1" y="69.7">24</text>
<text x="283.1" y="67.2">25</text>
<text x="329.5" y="68.4">5</text>
<text x="329.5" y="71">6</text>
<text x="374.6" y="71">27</text>
<text x="374.6" y="68.4">28</text>
<text x="193.6" y="74.1">10</text>
<text x="193.6" y="76.6">11</text>
<text x="241.9" y="76.6">40</text>
<text x="241.9" y="74.1">41</text>
<text x="258.3" y="72.3">6</text>
<text x="258.3" y="74.8">7</text>
<text x="258.3" y="77.3">8</text>
<text x="283.1" y="77.3">21</text>
<text x="283.1" y="74.8">22</text>
<text x="283.1" y="72.3">23</text>
<text x="329.5" y="73.5">7</text>
<text x="329.5" y="76.1">8</text>
<text x="374.6" y="76.1">25</text>
<text x="374.6" y="73.5">26</text>
<text x="74.2" y="79.9">1</text>
<text x="74.2" y="82.4">2</text>
<text x="99" y="79.9">10</text>
<text x="99.6" y="82.4">9</text>
<text x="132.6" y="79.9">1</text>
<text x="132.6" y="82.4">2</text>
<text x="157.4" y="79.9">10</text>
<text x="158" y="82.4">9</text>
<text x="193.6" y="79.2">12</text>
<text x="193.6" y="81.7">13</text>
<text x="241.9" y="81.7">38</text>
<text x="241.9" y="79.2">39</text>
<text x="257.7" y="82.4">10</text>
<text x="258.3" y="79.9">9</text>
<text x="283.1" y="82.4">19</text>
<text x="283.1" y="79.9">20</text>
<text x="328.9" y="81.1">10</text>
<text x="328.9" y="83.7">11</text>
<text x="329.5" y="78.6">9</text>
<text x="374.6" y="83.7">22</text>
<text x="374.6" y="81.1">23</text>
<text x="374.6" y="78.6">24</text>
<text x="74.2" y="85">3</text>
<text x="74.2" y="87.5">4</text>
<text x="99.6" y="87.5">7</text>
<text x="99.6" y="85">8</text>
<text x="132.6" y="85">3</text>
<text x="132.6" y="87.5">4</text>
<text x="158" y="87.5">7</text>
<text x="158" y="85">8</text>
<text x="193.6" y="84.2">14</text>
<text x="193.6" y="86.8">15</text>
<text x="193.6" y="89.3">16</text>
<text x="241.9" y="89.3">35</text>
<text x="241.9" y="86.8">36</text>
<text x="241.9" y="84.2">37</text>
<text x="257.7" y="85">11</text>
<text x="257.7" y="87.5">12</text>
<text x="283.1" y="87.5">17</text>
<text x="283.1" y="85">18</text>
<text x="328.9" y="86.2">12</text>
<text x="328.9" y="88.8">13</text>
<text x="374.6" y="88.8">20</text>
<text x="374.6" y="86.2">21</text>
<text x="74.2" y="90">5</text>
<text x="99.6" y="90">6</text>
<text x="132.6" y="90">5</text>
<text x="158" y="90">6</text>
<text x="193.6" y="91.9">17</text>
<text x="193.6" y="94.4">18</text>
<text x="241.9" y="94.4">33</text>
<text x="241.9" y="91.9">34</text>
<text x="257.7" y="90">13</text>
<text x="257.7" y="92.6">14</text>
<text x="283.1" y="92.6">15</text>
<text x="283.1" y="90">16</text>
<text x="328.9" y="91.3">14</text>
<text x="328.9" y="93.8">15</text>
<text x="374.6" y="93.8">18</text>
<text x="374.6" y="91.3">19</text>
<text x="193.6" y="96.9">19</text>
<text x="193.6" y="99.5">20</text>
<text x="241.9" y="99.5">31</text>
<text x="241.9" y="96.9">32</text>
<text x="328.9" y="96.4">16</text>
<text x="374.6" y="96.4">17</text>
<text x="193.6" y="102">21</text>
<text x="193.6" y="104.6">22</text>
<text x="193.6" y="107.1">23</text>
<text x="241.9" y="107.1">28</text>
<text x="241.9" y="104.6">29</text>
<text x="241.9" y="102">30</text>
<text x="193.6" y="109.6">24</text>
<text x="193.6" y="112.2">25</text>
<text x="241.9" y="112.2">26</text>
<text x="241.9" y="109.6">27</text>
<text x="364.4" y="111.6">33</text>
<text x="213.9" y="117.5" transform="rotate(-90 213.9 117.5)">56</text>
<text x="224" y="117.5" transform="rotate(-90 224 117.5)">57</text>
<text x="339.6" y="114.2">1</text>
<text x="339.6" y="116.7">2</text>
<text x="339.6" y="119.2">3</text>
<text x="364.4" y="119.2">30</text>
<text x="364.4" y="116.7">31</text>
<text x="364.4" y="114.2">32</text>
<text x="339.6" y="121.8">4</text>
<text x="339.6" y="124.3">5</text>
<text x="364.4" y="124.3">28</text>
<text x="364.4" y="121.8">29</text>
<text x="339.6" y="126.9">6</text>
<text x="339.6" y="129.4">7</text>
<text x="339.6" y="131.9">8</text>
<text x="364.4" y="131.9">25</text>
<text x="364.4" y="129.4">26</text>
<text x="364.4" y="126.9">27</text>
<text x="339" y="137">10</text>
<text x="339.6" y="134.5">9</text>
<text x="364.4" y="137">23</text>
<text x="364.4" y="134.5">24</text>
<text x="339" y="139.6">11</text>
<text x="339" y="142.1">12</text>
<text x="364.4" y="142.1">21</text>
<text x="364.4" y="139.6">22</text>
<text x="71.1" y="149.7">17</text>
<text x="339" y="144.6">13</text>
<text x="339" y="147.2">14</text>
<text x="339" y="149.7">15</text>
<text x="364.4" y="149.7">18</text>
<text x="364.4" y="147.2">19</text>
<text x="364.4" y="144.6">20</text>
<text x="48.8" y="152.3">1</text>
<text x="48.8" y="154.8">2</text>
<text x="71.1" y="154.8">15</text>
<text x="71.1" y="152.3">16</text>
<text x="339" y="152.3">16</text>
<text x="364.4" y="152.3">17</text>
<text x="48.8" y="157.3">3</text>
<text x="48.8" y="159.9">4</text>
<text x="71.1" y="159.9">13</text>
<text x="71.1" y="157.3">14</text>
<text x="48.8" y="162.4">5</text>
<text x="48.8" y="165">6</text>
<text x="48.8" y="167.5">7</text>
<text x="71.1" y="167.5">10</text>
<text x="71.1" y="165">11</text>
<text x="71.1" y="162.4">12</text>
<text x="364.4" y="167.5">33</text>
<text x="48.8" y="170">8</text>
<text x="71.7" y="170">9</text>
<text x="339.6" y="170">1</text>
<text x="339.6" y="172.6">2</text>
<text x="364.4" y="172.6">31</text>
<text x="364.4" y="170">32</text>
<text x="339.6" y="175.1">3</text>
<text x="339.6" y="177.7">4</text>
<text x="364.4" y="177.7">29</text>
<text x="364.4" y="175.1">30</text>
<text x="339.6" y="180.2">5</text>
<text x="339.6" y="182.7">6</text>
<text x="339.6" y="185.3">7</text>
<text x="364.4" y="185.3">26</text>
<text x="364.4" y="182.7">27</text>
<text x="364.4" y="180.2">28</text>
<text x="339.6" y="187.8">8</text>
<text x="339.6" y="190.4">9</text>
<text x="364.4" y="190.4">24</text>
<text x="364.4" y="187.8">25</text>
<text x="339" y="192.9">10</text>
<text x="339" y="195.4">11</text>
<text x="339" y="198">12</text>
<text x="364.4" y="198">21</text>
<text x="364.4" y="195.4">22</text>
<text x="364.4" y="192.9">23</text>
<text x="339" y="200.5">13</text>
<text x="339" y="203.1">14</text>
<text x="364.4" y="203.1">19</text>
<text x="364.4" y="200.5">20</text>
<text x="339" y="205.6">15</text>
<text x="339" y="208.1">16</text>
<text x="364.4" y="208.1">17</text>
<text x="364.4" y="205.6">18</text>
<text x="47.7" y="234.6">A1B12</text>
<text x="48.3" y="237.2">A4B9</text>
<text x="49.4" y="239.7">B8</text>
<text x="49.4" y="244.8">B7</text>
<text x="49.5" y="242.3">A5</text>
<text x="49.5" y="247.3">A6</text>
<text x="49.5" y="249.9">A7</text>
<text x="49.4" y="257.5">B5</text>
<text x="49.4" y="252.4">B6</text>
<text x="49.5" y="255">A8</text>
<text x="65.3" y="257.5">3</text>
<text x="65.3" y="255">4</text>
<text x="47.7" y="262.6">B1A12</text>
<text x="48.3" y="260">B4A9</text>
<text x="65.3" y="262.6">1</text>
<text x="65.3" y="260">2</text>
<text x="97.1" y="262.8">1</text>
<text x="97.1" y="265.3">2</text>
<text x="97.1" y="267.8">3</text>
<text x="112.3" y="266.6">4</text>
<text x="112.3" y="264">5</text>
</g>
<g font-size="1" fill="#0f0f0f">
<text x="228.6" y="134.5">SYS_RAW</text>
<text x="87.4" y="147.2">USB_VBUS</text>
<text x="295.9" y="147.2">3V_AO</text>
<text x="88.3" y="154.8">USB_CC1</text>
<text x="88.3" y="162.5">USB_CC2</text>
<text x="151.8" y="165">CHG_ENABLE</text>
<text x="222.6" y="170.1">CTRL_SCL</text>
<text x="222.5" y="180.2">CTRL_SDA</text>
<text x="156.6" y="195.5">3V_AO</text>
<text x="224.8" y="195.5">CHG_INT</text>
<text x="295.9" y="195.5">GAUGE_ALRT_N</text>
<text x="151.1" y="214.5">SYS_RAW</text>
<text x="303.5" y="232.3">5V_LOGIC</text>
<text x="32.7" y="237.2">USB_VBUS</text>
<text x="37.3" y="234.7">GND</text>
<text x="33.6" y="242.3">USB_CC1</text>
<text x="145.1" y="243.7">BT_PWR_EN</text>
<text x="217.5" y="245">5V_LOGIC_EN</text>
<text x="33.6" y="257.5">USB_CC2</text>
<text x="76.8" y="255">GND</text>
<text x="76.8" y="257.5">GND</text>
<text x="142.1" y="253.9">BT_FORCE_PWM</text>
<text x="32.7" y="260.1">USB_VBUS</text>
<text x="37.3" y="262.6">GND</text>
<text x="76.8" y="262.6">GND</text>
<text x="76.8" y="260.1">GND</text>
<text x="224.8" y="259">3V8_BT</text>
</g>
<g font-size="1" fill="#006464">
<text x="101.5" y="147.5">USB_VBUS</text>
<text x="138.1" y="147.5">VBUS_PD</text>
<text x="167.5" y="147.5">VBUS_PD</text>
<text x="211.8" y="147.5">SYS_RAW</text>
<text x="241.2" y="147.5">SYS_RAW</text>
<text x="285" y="147.5">3V_AO</text>
<text x="101.5" y="155.1">USB_CC1</text>
<text x="211.1" y="157.7">BAT_PACK</text>
<text x="241.2" y="157.7">BAT_PACK</text>
<text x="101.5" y="162.7">USB_CC2</text>
<text x="167.5" y="165.3">CHG_ENABLE</text>
<text x="101.5" y="170.4">GND</text>
<text x="211.8" y="170.4">CHG_SCL</text>
<text x="241.2" y="170.4">GAUGE_SCL</text>
<text x="211.7" y="180.5">CHG_SDA</text>
<text x="241.2" y="180.5">GAUGE_SDA</text>
<text x="167.5" y="195.8">CHG_VIO_3V0</text>
<text x="212.3" y="195.8">CHG_INT</text>
<text x="278.7" y="195.8">GAUGE_ALRT_N</text>
<text x="167.5" y="232.6">SYS_RAW</text>
<text x="241.2" y="232.6">SYS_RAW</text>
<text x="282.6" y="232.6">5V_LOGIC</text>
<text x="167.5" y="244">BT_PWR_EN</text>
<text x="241.2" y="245.3">5V_LOGIC_EN</text>
<text x="167.5" y="254.2">BT_FORCE_PWM</text>
<text x="213.1" y="259.3">3V8_BT</text>
</g>
</svg>
